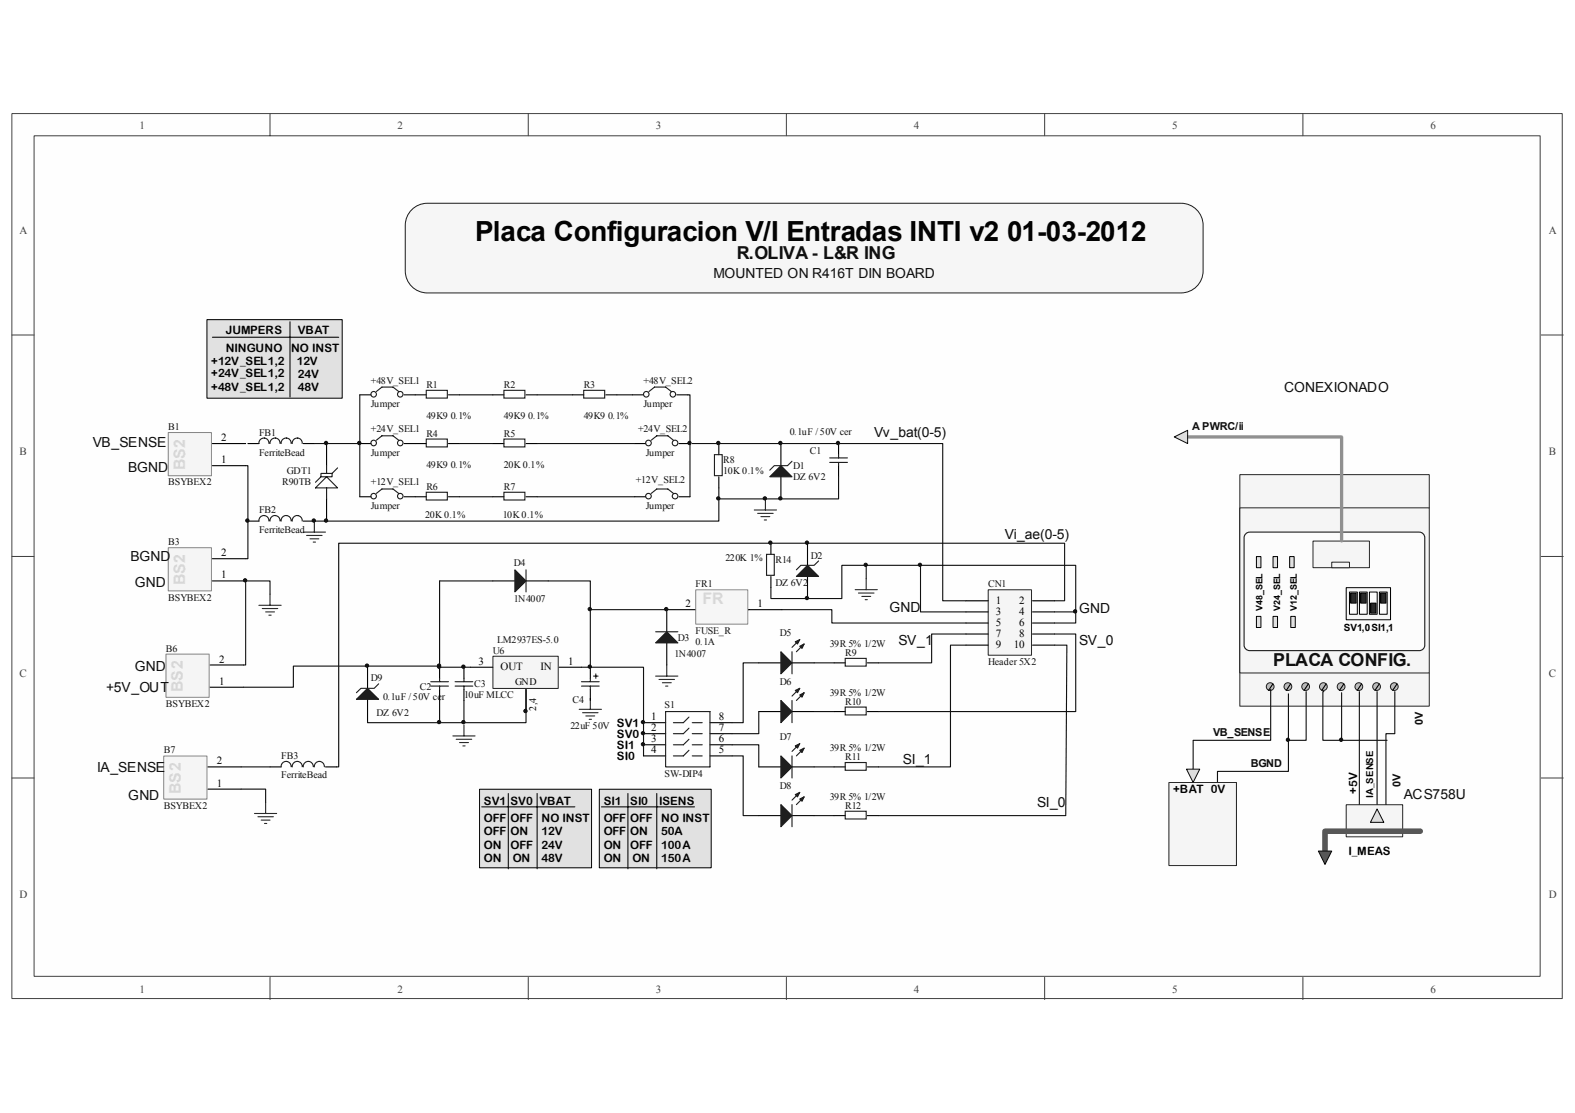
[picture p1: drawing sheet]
<svg xmlns="http://www.w3.org/2000/svg" width="297mm" height="210mm" viewBox="0 0 297 210" stroke-linecap="round" stroke-linejoin="round" font-family="sans-serif">
<path d="M2.3 21.4h292.3v166.9h-292.3z" fill="#fefefe"/>
<path d="M2.2 21.4h292.4v166.9h-292.4z" fill="none" stroke="#404040" stroke-width=".19"/>
<path d="M6.5 25.6h284v158.5h-284z" fill="#fefefe"/>
<g fill="none" stroke="#404040" stroke-width=".19">
<path d="M6.4 25.6h284.1v158.5h-284.1zM50.9 21.4v4.2M99.6 21.4v4.2M148.3 21.4v4.2M197 21.4v4.2M245.7 21.4v4.2M2.2 63.2h4.2M290.7 63.2h4.1M2.2 104.9h4.2M290.7 104.9h4.1M2.2 146.7h4.2M290.7 146.7h4.1"/>
<path d="M50.9 184.3v4.2M99.6 184.3v4.2M148.3 184.3v4.2M197 184.3v4.2M245.7 184.3v4.2"/>
</g>
<path d="M90.5 148.9h21.1v14.8h-21.1z" fill="#e1e1e1"/>
<path d="M90.4 148.8h21.2v14.9h-21.2z" fill="none" stroke="#000" stroke-width=".19"/>
<path d="M31.7 103.3h8.2v8.1h-8.2z" fill="#f5f5f5"/>
<path d="M31.7 103.3h8.2v8.1h-8.2z" fill="none" stroke="#868686" stroke-width=".19"/>
<path d="M40.1 109.6h6.2M40.1 105.4h6.2" fill="none" stroke="#000" stroke-width=".21"/>
<path d="M30.9 142.6h8.1v8.1h-8.1z" fill="#f5f5f5"/>
<path d="M30.9 142.6h8.1v8.1h-8.1z" fill="none" stroke="#868686" stroke-width=".19"/>
<path d="M39.2 148.8h6.3M39.2 144.6h6.3" fill="none" stroke="#000" stroke-width=".21"/>
<path d="M31.3 123.4h8.2v8.1h-8.2z" fill="#f5f5f5"/>
<path d="M31.3 123.4h8.2v8.1h-8.2z" fill="none" stroke="#868686" stroke-width=".19"/>
<path d="M39.6 129.6h6.3M39.6 125.4h6.3" fill="none" stroke="#000" stroke-width=".21"/>
<path d="M31.7 81.6h8.2v8.1h-8.2z" fill="#f5f5f5"/>
<path d="M31.7 81.6h8.2v8.1h-8.2z" fill="none" stroke="#868686" stroke-width=".19"/>
<path d="M40.1 87.8h6.2M40.1 83.7h6.2M125.7 115h7.6M140 115h7.5" fill="none" stroke="#000" stroke-width=".21"/>
<path d="M133.3 115l.4 1h.2v.2h.2v.2h.2l.2 .2h.5l.1-.2a1.24 1.24 0 0 0 .9-.8h.2v-.2l.4-.4v-.4l.4-.4 .2-.7h.3v-.2h.2v-.2h1v.2h.2v.2h.2l.2 .7 .7 .8" fill="none" stroke="#4c4c4c" stroke-width=".21"/>
<path d="M131.2 111.3h9.8v6.4h-9.8z" fill="#f6f6f6"/>
<path d="M131.2 111.2h9.8v6.5h-9.8z" fill="none" stroke="#868686" stroke-width=".19"/>
<path d="M77.9 39.3a4.2 4.2 0 0 1 2.7-1h142.1a4.2 4.2 0 0 1 4.2 4.2v8.6a4.2 4.2 0 0 1-4.2 4.1h-142.1a4.2 4.2 0 0 1-4.2-4.1v-8.6a4.2 4.2 0 0 1 1.5-3.2z" fill-rule="evenodd" fill="#f6f6f6" stroke="#1c1c1c" stroke-width=".19"/>
<path d="M93 123.8h12.3v6h-12.3z" fill="#f5f5f5"/>
<path d="M93 123.8h12.3v6h-12.3z" fill="none" stroke="#262626" stroke-width=".19"/>
<g fill="none" stroke="#000" stroke-width=".21">
<path d="M67.9 74.5h2.1M76.2 74.5h4.2M84.6 74.5h2.1M92.9 74.5h2.1M99.2 74.5h2.1M108 74.5h2.1M114.3 74.5h2M119.3 74.5h2.1M127.6 74.5h2.1M46.8 83.7h2M46.8 98.3h2M57.2 83.7h2.1"/>
<path d="M57.2 98.3h2.1M67.9 83.7h2.1M67.9 93.7h2.1M76.2 83.7h4.2M76.2 93.7h4.2M84.6 83.7h2.1M84.6 93.7h2.1M92.9 83.7h2.1M92.9 93.7h2.1M99.2 83.7h2.1M99.2 93.7h2.1M119.7 83.7h2.1"/>
<path d="M119.7 93.7h2.1M128.1 83.7h2M128.1 93.7h2M135.6 83.7v2M135.6 89.9v2.1M147.3 83.7v4.1M147.3 89.9v4.2M158.2 83.7v2M158.2 87.8v2.1M92.9 109.6h4.2M99.2 109.6h4.2M125.7 115v4.1"/>
<path d="M82.9 125.8v2.1M82.9 130v2.1M87.5 125.8v2.1M87.5 130v2.1M88.7 125.8h4.2M99.2 130v4.2M105.5 125.8h4.2M111.3 125.8v2.1M111.3 130v2.1M121.4 136.3h4.1M121.4 138.4h4.1M125.7 121.2v4.2"/>
<path d="M133.9 136.3h4.2M133.9 138.4h4.2M143.1 125h4.2M143.1 134.2h4.2M149.4 125h4.1M149.4 134.2h4.1M157.3 125h2.1M157.3 134.2h2.1M163.6 125h2.1M163.6 134.2h2.1M121.4 140.5h4.1M121.4 142.6h4.1"/>
<path d="M133.9 140.5h4.2M133.9 142.6h4.2M143.1 144.6h4.2M143.1 153.8h4.2M149.4 144.6h4.1M149.4 153.8h4.1M157.3 144.6h2.1M157.3 153.8h2.1M163.6 144.6h2.1M163.6 153.8h2.1"/>
</g>
<g fill="none" stroke="#0e0e0e" stroke-width=".21">
<path d="M67.9 74.5v19.2M86.7 74.5h6.2M101.3 74.5h6.7M116.3 74.5h3M129.7 74.5h.4v19.2M46.3 87.8h.5v17.6h-.5M86.7 83.7h6.2M86.7 93.7h6.2M101.3 83.7h18.4M101.3 93.7h18.4M130.6 83.7h47.2v29.6h4.4M103.4 109.6h7.9v16.2"/>
<path d="M198.9 113.3h1.9v-10.9h-136.9v42.2h-.4M82.9 132.1v4.2h16.3v-2.1M87.5 132.1v4.2M109.7 125.8h11.7v16.8M143.1 125h-2.9v11.3h-2.1M143.1 134.2v4.2h-5M153.5 125h3.8M153.5 134.2h3.8M45.5 148.8h4.6v2.5M90.8 152.2h17.6M95.9 149.6v14.3M101.3 149.6v14.3"/>
<path d="M138.1 142.6h2.1v11.2h2.9M138.1 140.5h5v4.1M153.5 144.6h3.8M153.5 153.8h3.8"/>
</g>
<g fill="none" stroke="#1c1c1c" stroke-width=".21">
<path d="M71 73.8l1-.8h2.1l1.1 .8M80.4 73.6h4v1.5h-4zM95 73.6h4v1.5h-4zM110.1 73.6h3.9v1.5h-3.9zM122.4 73.8l1-.8h2.1l1.1 .8M50.7 83.6a.94 .94 0 0 0-.9-1 .94 .94 0 0 0-1 1.1M50.7 98.3a.94 .94 0 0 0-.9-1.1 .94 .94 0 0 0-1 1.1M52.8 83.6a.95 .95 0 0 0-.9-1 .95 .95 0 0 0-1 1.1M52.8 98.3a.95 .95 0 0 0-.9-1.1 .95 .95 0 0 0-1 1.1M54.9 83.6a.95 .95 0 0 0-1-1 .95 .95 0 0 0-.9 1.1M54.9 98.3a.95 .95 0 0 0-1-1.1 .95 .95 0 0 0-.9 1.1M57 83.6a.94 .94 0 0 0-1-1 .94 .94 0 0 0-.9 1.1"/>
<path d="M57 98.3a.94 .94 0 0 0-1-1.1 .94 .94 0 0 0-.9 1.1M71 83l1-.8h2.1l1.1 .8M71 93l1-.8h2.1l1.1 .8M80.4 82.8h4v1.5h-4zM80.4 92.8h4v1.5h-4zM95 82.8h4v1.5h-4zM95 92.8h4v1.5h-4zM122.8 83l1.1-.8h2.1l1 .8M122.8 93l1.1-.8h2.1l1 .8M134.7 85.7h1.5v4h-1.5zM149.4 87l-.9 .8h-2.5l-.8 .9M156.5 86.4h3.3"/>
<path d="M156.5 87.2h3.3M158.2 85.7v.7M158.2 87.2v.6M99.2 107.5v4.1M123.7 119.1h4.1M81.2 128.6h3.4M81.2 129.4h3.4M82.9 127.9v.7M82.9 129.4v.6M85.8 128.6h3.4M85.8 129.4h3.4M87.5 127.9v.7"/>
<path d="M87.5 129.4v.6M109.7 128.6h3.3M109.7 129.4h3.3M111.3 127.9v.7M111.3 129.4v.6M111.9 127.5h.9M112.4 127.1v.8M125.5 134.2h8.4v10.4h-8.4zM129.9 139.4l-1 1.1h-1.9M129.9 137.3l-1 1.1h-1.9M129.9 135.2l-1 1.1h-1.9M130.6 138.4h1.8"/>
<path d="M130.6 136.3h1.8M149.4 122.9v4.2M149.4 132.1v4.2M150.8 120.6l-1.4 1.5M150.8 129.8l-1.4 1.5M151.7 121.5l-1.5 1.4M151.7 130.6l-1.5 1.5M159.4 124.2h4v1.4h-4zM159.4 133.3h4v1.5h-4zM129.9 141.5l-1 1.1h-1.9M130.6 142.6h1.8M130.6 140.5h1.8"/>
<path d="M149.4 142.6v4.1M149.4 151.7v4.2M150.8 140.3l-1.4 1.4M150.8 149.4l-1.4 1.5M151.7 141.1l-1.5 1.5M151.7 150.3l-1.5 1.4M159.4 143.8h4v1.5h-4zM159.4 153h4v1.5h-4z"/>
<circle cx="70.5" cy="74.4" r=".52"/>
<circle cx="75.5" cy="74.4" r=".52"/>
<circle cx="121.9" cy="74.4" r=".52"/>
<circle cx="126.9" cy="74.4" r=".52"/>
<circle cx="70.5" cy="83.5" r=".53"/>
<circle cx="70.5" cy="93.6" r=".52"/>
<circle cx="75.5" cy="83.5" r=".53"/>
<circle cx="75.5" cy="93.6" r=".52"/>
<circle cx="122.3" cy="83.5" r=".53"/>
<circle cx="122.3" cy="93.6" r=".52"/>
<circle cx="127.3" cy="83.5" r=".53"/>
<circle cx="127.3" cy="93.6" r=".52"/>
</g>
<g fill="none" stroke="#262626" stroke-width=".21">
<path d="M59.3 98.3v2.1M142.3 96.2h4.1M142.9 96.8h2.9M143.5 97.4h1.7M144.1 98.1h.5M144.4 94.1v2.1M57.2 100.4h4.2M57.8 101h2.9M58.5 101.6h1.6M59.1 102.2h.4M161.3 111.2h4.2M161.9 111.8h2.9"/>
<path d="M162.5 112.5h1.7M163.2 113.1h.4M163.4 109.1v2.1M85.4 138.8h4.2M86 139.4h3M87.5 136.7v2.1M109.2 133.8h4.2M109.9 134.4h2.9M110.5 135h1.7M111.1 135.7h.4M111.3 131.7v2.1M123.7 127.5h4.1"/>
<path d="M124.3 128.1h2.9M124.9 128.8h1.7M125.5 129.4h.5M125.7 125.4v2.1M48 153.4h4.2M48.6 154h3M49.3 154.7h1.6M49.9 155.3h.4M50.1 151.3v2.1M86.7 140h1.6M87.3 140.7h.4"/>
</g>
<g fill="#1c1c1c" stroke="#1c1c1c" stroke-width=".21">
<path d="M147.3 87.8l2.1 2.1h-4.2z"/>
<path d="M147.3 122.9l2.1 2.1-2.1 2.1z"/>
<path d="M150.8 121.9l.9-.4-.4 .8z"/>
<path d="M150 121l.8-.4-.4 .9z"/>
<path d="M147.3 132.1l2.1 2.1-2.1 2.1z"/>
<path d="M150.8 131.1l.9-.5-.4 .9z"/>
<path d="M150 130.2l.8-.4-.4 .8z"/>
<path d="M147.3 142.6l2.1 2-2.1 2.1z"/>
<path d="M150.8 141.5l.9-.4-.4 .8z"/>
<path d="M150 140.7l.8-.4-.4 .8z"/>
<path d="M147.3 151.7l2.1 2.1-2.1 2.1z"/>
<path d="M150.8 150.7l.9-.4-.4 .8z"/>
<path d="M150 149.9l.8-.5-.4 .9z"/>
<path d="M123.7 121.2l2-2.1 2.1 2.1z"/>
<path d="M97.1 107.5l2.1 2.1-2.1 2z"/>
</g>
<path d="M113 148.9h21.1v14.8h-21.1z" fill="#e1e1e1"/>
<path d="M113 148.8h21.1v14.9h-21.1z" fill="none" stroke="#000" stroke-width=".19"/>
<path d="M113.4 152.2h17.6M118.4 149.6v14.3M123.9 149.6v14.3" fill="none" stroke="#0e0e0e" stroke-width=".21"/>
<path d="M233.8 89.5h35.8v43.7h-35.8z" fill="#f5f5f5"/>
<path d="M233.8 89.5h35.8v43.7h-35.8z" fill="none" stroke="#262626" stroke-width=".19"/>
<path d="M233.8 95.8h35.8v31.1h-35.8z" fill="#f5f5f5"/>
<path d="M233.8 95.8h35.8v31.1h-35.8z" fill="none" stroke="#262626" stroke-width=".19"/>
<circle cx="239.5" cy="129.5" r=".73" fill="#c0c0c0" stroke="#1c1c1c" stroke-width=".19"/>
<path d="M240.1 129l-.9 1.2" fill="none" stroke="#000" stroke-width=".21"/>
<circle cx="242.9" cy="129.5" r=".73" fill="#c0c0c0" stroke="#1c1c1c" stroke-width=".19"/>
<path d="M243.4 129l-.8 1.2" fill="none" stroke="#000" stroke-width=".21"/>
<circle cx="246.2" cy="129.5" r=".73" fill="#c0c0c0" stroke="#1c1c1c" stroke-width=".19"/>
<path d="M246.8 129l-.9 1.2" fill="none" stroke="#000" stroke-width=".21"/>
<circle cx="249.6" cy="129.5" r=".73" fill="#c0c0c0" stroke="#1c1c1c" stroke-width=".19"/>
<path d="M250.1 129l-.8 1.2" fill="none" stroke="#000" stroke-width=".21"/>
<circle cx="252.9" cy="129.5" r=".73" fill="#c0c0c0" stroke="#1c1c1c" stroke-width=".19"/>
<path d="M253.4 129l-.8 1.2" fill="none" stroke="#000" stroke-width=".21"/>
<circle cx="256.3" cy="129.5" r=".73" fill="#c0c0c0" stroke="#1c1c1c" stroke-width=".19"/>
<path d="M256.8 129l-.8 1.2" fill="none" stroke="#000" stroke-width=".21"/>
<circle cx="259.6" cy="129.5" r=".73" fill="#c0c0c0" stroke="#1c1c1c" stroke-width=".19"/>
<path d="M260.1 129l-.8 1.2" fill="none" stroke="#000" stroke-width=".21"/>
<circle cx="263" cy="129.5" r=".73" fill="#c0c0c0" stroke="#1c1c1c" stroke-width=".19"/>
<path d="M263.5 129l-.8 1.2" fill="none" stroke="#000" stroke-width=".21"/>
<path d="M235.1 100.6l.6-.2h32a1.05 1.05 0 0 1 1 1v20.3a1.04 1.04 0 0 1-1 1h-32a1.06 1.06 0 0 1-1.1-1v-20.3l.1-.3z" fill-rule="evenodd" fill="#fcfcfc" stroke="#1c1c1c" stroke-width=".21"/>
<path d="M239.6 130v9.6h-14.6v8M243 130.9v14.6h-13.4v2.1M256.4 130.4v22.6M263.1 130.4v8h-1.7v13.8" fill="none" stroke="#0e0e0e" stroke-width=".21"/>
<path d="M220.5 147.6h12.7v15.6h-12.7z" fill="#f5f5f5"/>
<path d="M220.4 147.6h12.8v15.6h-12.8z" fill="none" stroke="#262626" stroke-width=".19"/>
<path d="M223.8 145.1h2.5l-1.3 2.5z" fill="#ddd" stroke="#0a0a0a" stroke-width=".19"/>
<path d="M246.3 130.4v9.2h-3.3M259.7 130.4v22.6" fill="none" stroke="#0e0e0e" stroke-width=".21"/>
<path d="M253.9 151.8h10.6v6h-10.6z" fill="#f5f5f5"/>
<path d="M253.9 151.8h10.6v6h-10.6z" fill="none" stroke="#262626" stroke-width=".19"/>
<path d="M259.7 152.6l1.3 2.5h-2.5z" fill="#ddd" stroke="#0a0a0a" stroke-width=".19"/>
<path d="M267.9 156.8h-18v3.7" fill="none" stroke="#535353" stroke-width="1"/>
<path d="M248.6 160.5h2.6l-1.3 2.5z" fill="#535353" stroke="#0a0a0a" stroke-width=".19"/>
<path d="M253.9 110.8h8.4v6.1h-8.4z" fill="#f6f6f6"/>
<path d="M253.9 110.8h8.4v6.1h-8.4z" fill="none" stroke="#000" stroke-width=".19"/>
<path d="M254.5 111.7h1.5v4.1h-1.5z" fill="#fcfcfc"/>
<path d="M254.5 111.7h1.5v4.1h-1.5z" fill="none" stroke="#000" stroke-width=".19"/>
<path d="M254.7 111.9h1.1v1.8h-1.1z" fill="#262626"/>
<path d="M254.7 111.9h1.1v1.8h-1.1z" fill="none" stroke="#000" stroke-width=".19"/>
<path d="M256.4 111.7h1.4v4.1h-1.4z" fill="#fcfcfc"/>
<path d="M256.4 111.7h1.4v4.1h-1.4z" fill="none" stroke="#000" stroke-width=".19"/>
<path d="M256.6 111.9h1.1v1.8h-1.1z" fill="#262626"/>
<path d="M256.6 111.9h1.1v1.8h-1.1z" fill="none" stroke="#000" stroke-width=".19"/>
<path d="M258.3 111.7h1.4v4.1h-1.4z" fill="#fcfcfc"/>
<path d="M258.3 111.7h1.4v4.1h-1.4z" fill="none" stroke="#000" stroke-width=".19"/>
<path d="M258.5 113.8h1v1.8h-1z" fill="#262626"/>
<path d="M258.5 113.7h1v1.9h-1z" fill="none" stroke="#000" stroke-width=".19"/>
<path d="M260.2 111.7h1.4v4.1h-1.4z" fill="#fcfcfc"/>
<path d="M260.2 111.7h1.4v4.1h-1.4z" fill="none" stroke="#000" stroke-width=".19"/>
<path d="M260.4 111.9h1v1.8h-1z" fill="#262626"/>
<path d="M260.4 111.9h1v1.8h-1z" fill="none" stroke="#000" stroke-width=".19"/>
<path d="M237 105h.8v2.1h-.8z" fill="#e1e1e1"/>
<path d="M237 105h.8v2.1h-.8z" fill="none" stroke="#000" stroke-width=".19"/>
<path d="M240.1 105h.8v2.1h-.8z" fill="#e1e1e1"/>
<path d="M240.1 105h.8v2.1h-.8z" fill="none" stroke="#000" stroke-width=".19"/>
<path d="M243.2 105h.9v2.1h-.9z" fill="#e1e1e1"/>
<path d="M243.2 105h.9v2.1h-.9z" fill="none" stroke="#000" stroke-width=".19"/>
<path d="M243.5 116.3h.8v2h-.8z" fill="#e1e1e1"/>
<path d="M243.4 116.2h.9v2.1h-.9z" fill="none" stroke="#000" stroke-width=".19"/>
<path d="M240.1 116.3h.8v2h-.8z" fill="#e1e1e1"/>
<path d="M240.1 116.2h.8v2.1h-.8z" fill="none" stroke="#000" stroke-width=".19"/>
<path d="M237 116.3h.8v2h-.8z" fill="#e1e1e1"/>
<path d="M237 116.2h.8v2.1h-.8z" fill="none" stroke="#000" stroke-width=".19"/>
<path d="M61.6 83.7v4.1M61.6 94.1v4.2" fill="none" stroke="#000" stroke-width=".21"/>
<path d="M61.6 89.9l2.1 2.1h-4.2zM61.6 87.8v1.5M61.6 92v2.1M62.6 89.3h-2.1v.6M63.7 88.2l-1.1 1.1v.6h-2.1l-1 1.1" fill="none" stroke="#1c1c1c" stroke-width=".21"/>
<path d="M59.3 83.7h8.6M135.6 94.1v4.2h-76.3M158.2 89.9v4.2h-22.6v-2.1M50.9 112.1v-2.5h-4.6v15.8h-.4M92.9 109.6h-10v16M88.7 125.8h-5.8v-.2h-27.6v4h-9.4" fill="none" stroke="#0e0e0e" stroke-width=".21"/>
<path d="M48.8 114.2h4.2M49.5 114.8h2.9M50.1 115.4h1.7M50.7 116h.4M50.9 112.1v2.1" fill="none" stroke="#262626" stroke-width=".21"/>
<path d="M186.4 111.3h8.1v12.3h-8.1z" fill="#f5f5f5"/>
<path d="M186.4 111.2h8.1v12.4h-8.1z" fill="none" stroke="#262626" stroke-width=".19"/>
<g fill="none" stroke="#000" stroke-width=".21">
<path d="M145.4 102.4v2.1M145.4 108.7v2.1M152.3 102.4v4.2M152.3 108.7v4.2M182.2 113.3h4.2M182.2 115.4h4.2M182.2 117.5h4.2M182.2 119.6h4.2M194.7 113.3h4.2M194.7 115.4h4.2M194.7 117.5h4.2M194.7 119.6h4.2"/>
<path d="M69.3 125.6v4.2M69.3 131.9v4.2M182.2 121.7h4.2M194.7 121.7h4.2M50.9 144.6h2.1M61.4 144.6h2.1"/>
</g>
<g fill="none" stroke="#0e0e0e" stroke-width=".21">
<path d="M111.3 115h14.4M147.5 115h9.4v2.5h25.3M163.4 106.6h-4.6v6.3h-13.4v-2.1M163.4 109.1v-2.5h39.5v10.9h-4M173.6 106.6v8.8h8.6M182.2 119.6h-6.5v5.4h-10M198.9 119.6h4v14.6h-37.2M198.9 115.4h4M69.3 136.1v.2h13.6M182.2 121.7h-2.9v22.9h-13.6M198.9 121.7h2.3l-.2 32.1h-35.3M249.7 130.4h-.2v9.2h3.5v-9"/>
<path d="M253 139.6h8.6M45.5 144.6h5.4"/>
</g>
<path d="M144.6 104.5h1.4v4h-1.4zM154.4 105.8l-.9 .8h-2.5l-.8 .9M71.4 129l-.8 .8h-2.5l-.9 .8M54.9 144.6a.95 .95 0 0 0-1-1 .95 .95 0 0 0-.9 1M57 144.6a.94 .94 0 0 0-1-1 .94 .94 0 0 0-.9 1M59.1 144.6a.94 .94 0 0 0-1-1 .94 .94 0 0 0-.9 1M61.2 144.6a.95 .95 0 0 0-1-1 .95 .95 0 0 0-.9 1" fill="none" stroke="#1c1c1c" stroke-width=".21"/>
<g fill="#1c1c1c" stroke="#1c1c1c" stroke-width=".21">
<path d="M150.2 108.7l2.1-2.1 2.1 2.1z"/>
<path d="M67.2 131.9l2.1-2.1 2.1 2.1z"/>
</g>
<path d="M247.6 102.1h10.7v5h-10.7z" fill="#f5f5f5"/>
<path d="M247.6 102h10.7v5.1h-10.7z" fill="none" stroke="#262626" stroke-width=".19"/>
<path d="M251.2 106h3.3v1.1h-3.3z" fill="#f5f5f5"/>
<path d="M251.2 106h3.3v1.1h-3.3z" fill="none" stroke="#262626" stroke-width=".19"/>
<path d="M222.5 82.4h30.5v19.6" fill="none" stroke="#969696" stroke-width=".63"/>
<path d="M221.5 82.4l2.5-1.2v2.5z" fill="#ddd" stroke="#0a0a0a" stroke-width=".19"/>
<path d="M39 60.3h25.5v14.8h-25.5z" fill="#e1e1e1"/>
<path d="M39 60.3h25.5v14.8h-25.5z" fill="none" stroke="#000" stroke-width=".19"/>
<path d="M40.1 63.6h23.8M54.7 60.7v14.2" fill="none" stroke="#0e0e0e" stroke-width=".21"/>
<g fill="#0e0e0e" stroke="#0e0e0e" stroke-width=".19">
<circle cx="46.2" cy="109.4" r=".31"/>
<circle cx="46.6" cy="98.2" r=".32"/>
<circle cx="59.2" cy="98.2" r=".32"/>
<circle cx="61.5" cy="98.2" r=".32"/>
<circle cx="61.5" cy="83.5" r=".32"/>
<circle cx="67.8" cy="83.5" r=".32"/>
<circle cx="69.2" cy="125.5" r=".31"/>
<circle cx="82.8" cy="136.2" r=".31"/>
<circle cx="82.8" cy="125.7" r=".32"/>
<circle cx="82.8" cy="125.5" r=".31"/>
<circle cx="87.4" cy="136.2" r=".31"/>
<circle cx="87.4" cy="125.7" r=".32"/>
<circle cx="99.1" cy="134.1" r=".32"/>
<circle cx="111.2" cy="125.7" r=".32"/>
<circle cx="111.2" cy="114.9" r=".32"/>
<circle cx="121.3" cy="140.4" r=".32"/>
<circle cx="121.3" cy="138.3" r=".31"/>
<circle cx="121.3" cy="136.2" r=".31"/>
<circle cx="125.6" cy="114.9" r=".32"/>
<circle cx="130" cy="83.5" r=".31"/>
<circle cx="135.5" cy="94" r=".31"/>
<circle cx="135.5" cy="83.5" r=".32"/>
<circle cx="144.3" cy="94" r=".31"/>
<circle cx="145.3" cy="102.3" r=".32"/>
<circle cx="147.2" cy="94" r=".31"/>
<circle cx="147.2" cy="83.5" r=".32"/>
<circle cx="152.2" cy="112.8" r=".31"/>
<circle cx="152.2" cy="102.3" r=".32"/>
<circle cx="158" cy="83.5" r=".31"/>
<circle cx="163.3" cy="106.5" r=".31"/>
<circle cx="173.5" cy="106.5" r=".31"/>
<circle cx="202.8" cy="115.3" r=".31"/>
<circle cx="242.9" cy="139.5" r=".31"/>
<circle cx="252.9" cy="139.5" r=".31"/>
</g>
<text font-size="5.2" x="89.6" y="45.4">Placa Configuracion V/I Entradas INTI v2 01-03-2012</text>
<g font-size="3.4" fill="#0e0e0e">
<text x="138.9" y="48.9">R.OLIVA - L&amp;R ING</text>
<text x="240.1" y="125.6">PLACA CONFIG.</text>
</g>
<g font-size="2.6" fill="#0e0e0e">
<text x="134.5" y="52.4">MOUNTED ON R416T DIN BOARD</text>
<text x="242.2" y="73.9">CONEXIONADO</text>
<text x="164.8" y="82.5">Vv_bat(0-5)</text>
<text x="17.5" y="84.3">VB_SENSE</text>
<text x="24.2" y="88.9">BGND</text>
<text x="189.5" y="101.7">Vi_ae(0-5)</text>
<text x="24.6" y="105.9">BGND</text>
<text x="25.4" y="110.7">GND</text>
<text x="167.8" y="115.5">GND</text>
<text x="203.5" y="115.7">GND</text>
<text x="169.4" y="121.7">SV_1</text>
<text x="203.5" y="121.7">SV_0</text>
<text x="20" y="130.5">+5V_OUT</text>
<text x="25.4" y="126.5">GND</text>
<text x="18.3" y="145.5">IA_SENSE</text>
<text x="170.3" y="144.1">SI_1</text>
<text x="24.2" y="151">GND</text>
<text x="195.6" y="152.2">SI_0</text>
<text x="264.7" y="150.7">ACS758U</text>
</g>
<g font-size="2.2">
<text x="42.6" y="62.9">JUMPERS</text>
<text x="56.2" y="62.9">VBAT</text>
<text x="39.9" y="68.8">+12V_SEL1,2</text>
<text x="39.9" y="71.1">+24V_SEL1,2</text>
<text x="42.6" y="66.3">NINGUNO</text>
<text x="54.9" y="66.3">NO INST</text>
<text x="56" y="68.8">12V</text>
<text x="56.2" y="71.3">24V</text>
<text x="39.9" y="73.8">+48V_SEL1,2</text>
<text x="56.2" y="73.8">48V</text>
<text x="116.3" y="137.1">SV1</text>
<text x="116.3" y="139.2">SV0</text>
<text x="116.3" y="141.3">SI1</text>
<text x="116.3" y="143.4">SI0</text>
<text x="221.3" y="149.6">+BAT 0V</text>
<text x="256" y="149.7" transform="rotate(-90 256 149.7)">+5V</text>
<text x="91.3" y="151.7">SV1 SV0 VBAT</text>
<text x="91.3" y="155.1">OFF OFF</text>
<text x="102.1" y="155.1">NO INST</text>
<text x="113.9" y="151.7">SI1</text>
<text x="113.9" y="155.1">OFF OFF</text>
<text x="118.9" y="151.7">SI0</text>
<text x="124.3" y="151.7">ISENS</text>
<text x="124.7" y="155.1">NO INST</text>
<text x="91.3" y="157.6">OFF ON</text>
<text x="91.3" y="160.1">ON</text>
<text x="96.3" y="160.1">OFF</text>
<text x="102.1" y="157.6">12V</text>
<text x="102.1" y="160.1">24V</text>
<text x="113.9" y="157.6">OFF ON</text>
<text x="113.9" y="160.1">ON</text>
<text x="118.9" y="160.1">OFF</text>
<text x="124.7" y="157.6">50A</text>
<text x="124.7" y="160.1">100A</text>
<text x="254.3" y="161.3">I_MEAS</text>
<text x="91.3" y="162.6">ON</text>
<text x="96.7" y="162.6">ON</text>
<text x="102.1" y="162.6">48V</text>
<text x="113.9" y="162.6">ON</text>
<text x="119.3" y="162.6">ON</text>
<text x="124.7" y="162.6">150A</text>
</g>
<g font-size="2.1" fill="#404040">
<text x="26.3" y="24.3">1</text>
<text x="75" y="24.3">2</text>
<text x="123.7" y="24.3">3</text>
<text x="172.4" y="24.3">4</text>
<text x="221.1" y="24.3">5</text>
<text x="269.8" y="24.3">6</text>
<text x="3.7" y="44.1">A</text>
<text x="292.1" y="44.1">A</text>
<text x="3.7" y="85.9">B</text>
<text x="292.1" y="85.9">B</text>
<text x="3.7" y="127.7">C</text>
<text x="292.1" y="127.7">C</text>
<text x="3.7" y="169.4">D</text>
<text x="292.1" y="169.4">D</text>
<text x="26.3" y="187.2">1</text>
<text x="75" y="187.2">2</text>
<text x="123.7" y="187.2">3</text>
<text x="172.4" y="187.2">4</text>
<text x="221.1" y="187.2">5</text>
<text x="269.8" y="187.2">6</text>
</g>
<g font-size="2.1">
<text x="41.7" y="83.2">2</text>
<text x="41.7" y="87.4">1</text>
<text x="41.7" y="104.9">2</text>
<text x="41.7" y="109.1">1</text>
<text x="187.8" y="113.9">1</text>
<text x="192.2" y="113.9">2</text>
<text x="129.3" y="114.5">2</text>
<text x="142.9" y="114.5">1</text>
<text x="187.8" y="116">3</text>
<text x="187.8" y="118.1">5</text>
<text x="192.2" y="116">4</text>
<text x="192.2" y="118.1">6</text>
<text x="41.3" y="124.9">2</text>
<text x="90.2" y="125.4">3</text>
<text x="107.2" y="125.4">1</text>
<text x="187.8" y="120.1">7</text>
<text x="187.8" y="122.2">9</text>
<text x="191.2" y="122.2">10</text>
<text x="192.2" y="120.1">8</text>
<text x="41.3" y="129.1">1</text>
<text x="94.4" y="126.4">OUT</text>
<text x="101.9" y="126.4">IN</text>
<text x="122.8" y="135.8">1</text>
<text x="122.8" y="137.9">2</text>
<text x="135.6" y="137.9">7</text>
<text x="135.6" y="135.8">8</text>
<text x="122.8" y="140">3</text>
<text x="122.8" y="142.1">4</text>
<text x="135.6" y="142.1">5</text>
<text x="135.6" y="140">6</text>
<text x="40.9" y="148.4">1</text>
<text x="40.9" y="144.2">2</text>
</g>
<g font-size="2.1" fill="#0e0e0e">
<text x="224.8" y="81.1">A PWRC/ii</text>
<text x="268.3" y="136.7" transform="rotate(-90 268.3 136.7)">0V</text>
<text x="228.8" y="138.8">VB_SENSE</text>
<text x="235.9" y="144.6">BGND</text>
<text x="264.1" y="148.4" transform="rotate(-90 264.1 148.4)">0V</text>
</g>
<g font-size="1.9" fill="#0e0e0e">
<text x="70" y="72.3">+48V_SEL1</text>
<text x="70" y="76.7">Jumper</text>
<text x="80.4" y="73.2">R1</text>
<text x="95" y="73.2">R2</text>
<text x="110.1" y="73.2">R3</text>
<text x="121.4" y="72.3">+48V_SEL2</text>
<text x="121.4" y="76.7">Jumper</text>
<text x="31.7" y="81.1">B1</text>
<text x="48.8" y="82.1">FB1</text>
<text x="70" y="81.5">+24V_SEL1</text>
<text x="80.4" y="79">49K9 0.1%</text>
<text x="80.4" y="82.4">R4</text>
<text x="95" y="79">49K9 0.1%</text>
<text x="95" y="82.4">R5</text>
<text x="110.1" y="79">49K9 0.1%</text>
<text x="120.3" y="81.5">+24V_SEL2</text>
<text x="149" y="82">0.1uF / 50V cer</text>
<text x="48.8" y="85.9">FerriteBead</text>
<text x="54.1" y="89.5">GDT1</text>
<text x="70" y="85.9">Jumper</text>
<text x="80.4" y="88.2">49K9 0.1%</text>
<text x="95" y="88.2">20K 0.1%</text>
<text x="121.8" y="85.9">Jumper</text>
<text x="136.4" y="89.5">10K 0.1%</text>
<text x="136.4" y="87.4">R8</text>
<text x="149.6" y="88.4">D1</text>
<text x="152.7" y="85.7">C1</text>
<text x="31.7" y="91.5">BSYBEX2</text>
<text x="53.2" y="91.5">R90TB</text>
<text x="70" y="91.5">+12V_SEL1</text>
<text x="70" y="95.9">Jumper</text>
<text x="80.4" y="92.4">R6</text>
<text x="95" y="92.4">R7</text>
<text x="119.9" y="91.1">+12V_SEL2</text>
<text x="121.8" y="95.9">Jumper</text>
<text x="149.6" y="90.5">DZ 6V2</text>
<text x="48.8" y="96.8">FB2</text>
<text x="48.8" y="100.5">FerriteBead</text>
<text x="80.2" y="97.6">20K 0.1%</text>
<text x="94.8" y="97.6">10K 0.1%</text>
<text x="31.7" y="102.8">B3</text>
<text x="96.9" y="106.8">D4</text>
<text x="136.8" y="105.7">220K 1%</text>
<text x="146.2" y="106.2">R14</text>
<text x="152.9" y="105.3">D2</text>
<text x="31.7" y="113.3">BSYBEX2</text>
<text x="96.9" y="113.5">1N4007</text>
<text x="131.2" y="110.8">FR1</text>
<text x="146.2" y="110.6">DZ 6V2</text>
<text x="186.4" y="110.8">CN1</text>
<text x="131.2" y="119.5">FUSE_R</text>
<text x="147.1" y="120">D5</text>
<text x="31.3" y="122.9">B6</text>
<text x="92.9" y="123.3">U6</text>
<text x="93.8" y="121.2">LM2937ES-5.0</text>
<text x="127.2" y="123.9">1N4007</text>
<text x="127.8" y="120.8">D3</text>
<text x="131.2" y="121.6">0.1A</text>
<text x="156.5" y="122">39R 5% 1/2W</text>
<text x="159.4" y="123.7">R9</text>
<text x="186.4" y="125.4">Header 5X2</text>
<text x="70" y="128.5">D9</text>
<text x="79.2" y="130.2">C2</text>
<text x="87.5" y="131.7">10uF MLCC</text>
<text x="89.4" y="129.6">C3</text>
<text x="147.1" y="129.2">D6</text>
<text x="156.5" y="131.2">39R 5% 1/2W</text>
<text x="31.3" y="133.3">BSYBEX2</text>
<text x="71" y="135">DZ 6V2</text>
<text x="72.3" y="132.1">0.1uF / 50V cer</text>
<text x="107.6" y="137.5">22uF 50V</text>
<text x="108" y="132.5">C4</text>
<text x="125.3" y="133.5">S1</text>
<text x="159.4" y="132.9">R10</text>
<text x="30.9" y="142.1">B7</text>
<text x="53" y="143.2">FB3</text>
<text x="147.1" y="139.6">D7</text>
<text x="156.5" y="141.7">39R 5% 1/2W</text>
<text x="159.4" y="143.4">R11</text>
<text x="53" y="146.7">FerriteBead</text>
<text x="125.3" y="146.5">SW-DIP4</text>
<text x="147.1" y="148.8">D8</text>
<text x="30.9" y="152.5">BSYBEX2</text>
<text x="156.5" y="150.9">39R 5% 1/2W</text>
<text x="159.4" y="152.5">R12</text>
</g>
<g font-size="1.9">
<text x="253.5" y="119">SV1,0SI1,1</text>
<text x="97.1" y="129.2">GND</text>
<text x="101.1" y="134" transform="rotate(-90 101.1 134)">2,4</text>
</g>
<text font-size="1.8" x="258.9" y="150.5" transform="rotate(-90 258.9 150.5)">IA_SENSE</text>
<g font-size="1.7">
<text x="238.1" y="115.2" transform="rotate(-90 238.1 115.2)">V48_SEL</text>
<text x="241.4" y="115.2" transform="rotate(-90 241.4 115.2)">V24_SEL</text>
<text x="244.6" y="115.2" transform="rotate(-90 244.6 115.2)">V12_SEL</text>
</g>
</svg>
